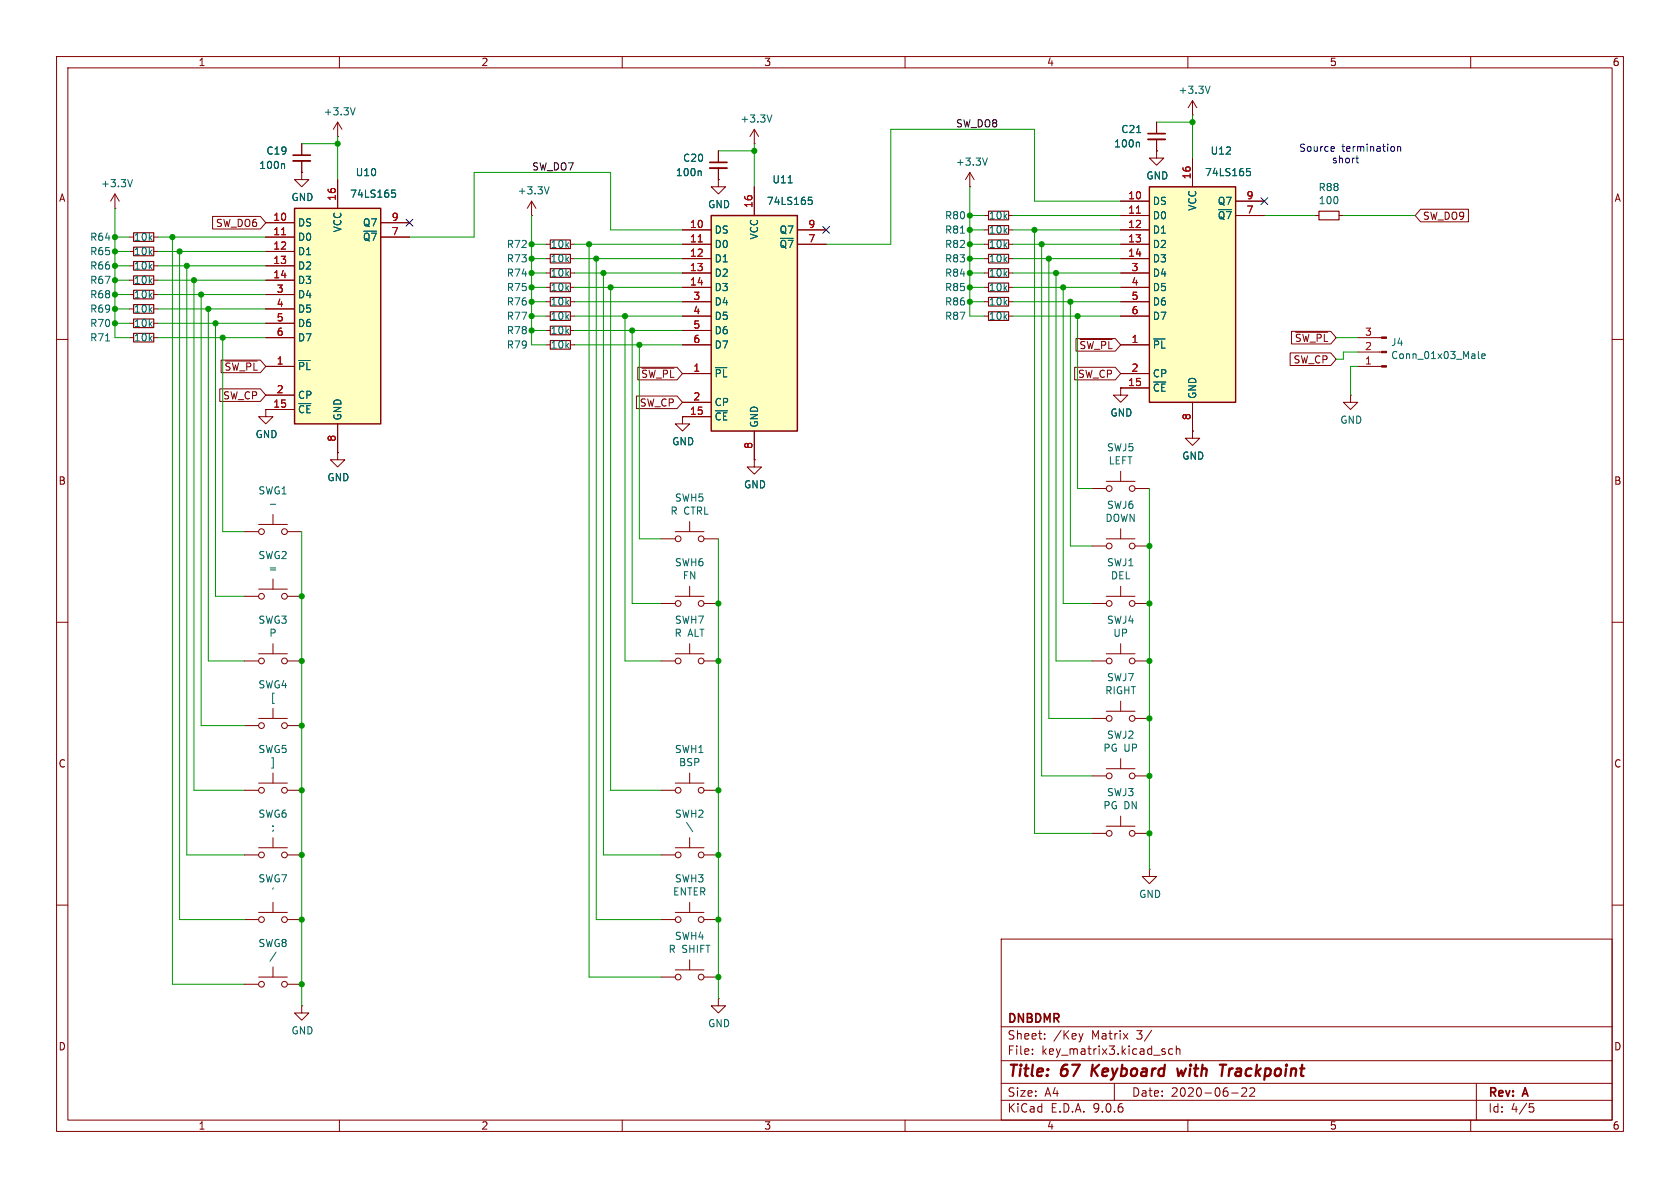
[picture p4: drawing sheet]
<svg xmlns="http://www.w3.org/2000/svg" width="297mm" height="210mm" viewBox="0 0 297 210" stroke-linecap="round" stroke-linejoin="round" font-family="sans-serif">
<g fill="none" stroke="#840000" stroke-width=".18">
<path d="M10 10h277v190h-277zM12 12h273v186h-273zM60 10v2M110 10v2M160 10v2M210 10v2M260 10v2M127 31.8v1.2h1.3l-1.3 1.3-1.3-1.3h1.3M127 31.8h.1M232.4 38.1h.8M236.7 38.1h.8M96.5 55.9h.8"/>
<path d="M96.5 58.4h.8M96.5 53.3h.8M100.8 55.9h.8M100.8 58.4h.8M100.8 53.3h.8M240 59.7h4.2M10 60h2M120.6 73.7v1.2h1.3l-1.3 1.3-1.2-1.3h1.2M120.6 73.7h.1M198.1 68.6v1.3h1.3l-1.3 1.2-1.3-1.2h1.3M198.1 68.6h.1M210.8 76.2v1.3h1.3l-1.3 1.2-1.3-1.2h1.3"/>
<path d="M210.8 76.2h.1M238.8 69.9v1.2h1.2l-1.2 1.3-1.3-1.3h1.3M238.8 69.9h.1M240 64.8h4.2M240 62.2h4.2M285 60h2M59.7 80v1.3h1.3l-1.3 1.3-1.3-1.3h1.3M59.7 80h.1M116.8 95.3h2.6M119.4 94h5.1M121.9 92.2v1.8M124.5 95.3h2.5"/>
<path d="M10 110h2M116.8 106.7h2.6M116.8 116.8h2.6M119.4 105.4h5.1M119.4 115.6h5.1M121.9 103.6v1.8M121.9 113.8v1.8M124.5 106.7h2.5M124.5 116.8h2.5M285 110h2M10 160h2M177 166h108v32h-108z"/>
<path d="M285 160h2M60 198v2M110 198v2M160 198v2M177 194.5h108M177 191.5h108M177 187.5h108M177 181.5h108M182.5 186.3v.1M182.5 185.5v.1M184.7 183.6v.1M184.7 182.8v.1"/>
<path d="M191.5 182.7l-.4 1M197 191.5v3M205.6 185.9l.4 .1v.2l-.2 .2h-.3M205.6 185.4l.4 .1M207.3 185.5l-.4-.1-.3 .3v.4l.1 .2h.6M208 185.5l.2-.1 .3 .1 .1 .9M208 184.9v1.5M210 198v2M217.7 193.2h1.2M220.3 192.4v.5l-.8 .9h.9M221.7 192.4v.5l-.8 .9h.9M260 198v2"/>
<path d="M261 191.5v6.5M270.4 195.1h.7M270.5 195.7h.4l.3 .3-.2 .5-.5 .1"/>
<circle cx="119.9" cy="95.3" r=".51"/>
<circle cx="124" cy="95.3" r=".51"/>
<circle cx="119.9" cy="116.8" r=".51"/>
<circle cx="119.9" cy="106.7" r=".51"/>
<circle cx="124" cy="116.8" r=".51"/>
<circle cx="124" cy="106.7" r=".51"/>
</g>
<path d="M193.2 188.2l-.3 2M194.3 188.2l-1.3 1.2M208.1 188.9l.2 1.3 .5-.9 .3 .9 .6-1.3M215.6 188.2h1.2M217.4 188.9l-.2 1.3M217.8 188.9l-.5 .4" fill="none" stroke="#840000" stroke-width=".4"/>
<path d="M233.2 37.3h3.5v1.6h-3.5zM97.3 55.1h3.5v1.5h-3.5zM97.3 57.7h3.5v1.5h-3.5zM97.3 52.6h3.5v1.5h-3.5z" fill="none" stroke="#840000" stroke-width=".2"/>
<g fill="#840000" stroke="#840000" stroke-width=".18">
<path d="M244.2 64.6h.9v.3h-.9z"/>
<path d="M244.2 62.1h.9v.3h-.9z"/>
<path d="M244.2 59.6h.9v.2h-.9z"/>
</g>
<path d="M261.4 62.1v1.1l.1 .2M262 63l.6-.2-.1-.2-.4-.1-.1 .2v.6h.5" fill="none" stroke="#006464" stroke-width=".18"/>
<path d="M125.7 38.1h15.3v38.1h-15.3z" fill="#ffffc2"/>
<path d="M125.7 38.1h15.3v38.1h-15.3z" fill="none" stroke="#840000" stroke-width=".25"/>
<g fill="none" stroke="#840000" stroke-width=".18">
<path d="M210.8 17.8l-.7 1.3M210.8 17.8l.8 1.3M210.8 17.8v2.5M20.3 36.8h.1M20.3 34.3l-.7 1.3M20.3 34.3l.8 1.3M20.3 34.3v2.5M127 26.7v2M127 29.7v2.1M133.3 25.4h.1M133.3 22.9v2.5M133.3 33v5.1"/>
<path d="M133.3 22.9l-.7 1.2M133.3 22.9l.8 1.2M204.5 26.7v1.2h1.2l-1.2 1.3-1.3-1.3h1.3M204.5 26.7h.1M204.5 21.6v2M204.5 24.6v2.1M210.8 20.3h.1M22.9 59.7h.7M22.9 52.1h.7M22.9 49.5h.7M22.9 47h.7M22.9 57.2h.7"/>
<path d="M22.9 54.6h.7M22.9 41.9h.7M22.9 44.5h.7M27.2 59.7h.7M27.2 52.1h.7M27.2 49.5h.7M27.2 47h.7M27.2 57.2h.7M27.2 54.6h.7M27.2 41.9h.7M27.2 44.5h.7M96.5 43.2h.8"/>
<path d="M96.5 45.7h.8M96.5 48.3h.8M96.5 50.8h.8M100.8 43.2h.8M100.8 45.7h.8M100.8 48.3h.8M100.8 50.8h.8M120.6 40.6h5.1M120.6 43.2h5.1M120.6 45.7h5.1M120.6 48.3h5.1M120.6 50.8h5.1"/>
<path d="M120.6 53.3h5.1M120.6 55.9h5.1M120.6 58.4h5.1M141 40.6h5M141 43.2h5M47 72.4v1.3h1.3l-1.3 1.2-1.3-1.2h1.3M47 72.4h.1M96.5 61h.8M100.8 61h.8M120.6 61h5.1M120.6 66h5.1M120.6 71.1h5.1"/>
<path d="M120.6 73.7h5.1M133.3 76.2v5.1M43.2 94h2.5M45.7 92.7h5.1M48.3 90.9v1.8M50.8 94h2.5M133.3 81.3v1.3h1.3l-1.3 1.2-1.2-1.2h1.2M133.3 81.3h.1M193 86.4h2.6M193 96.5h2.6M195.6 85.1h5.1M195.6 95.3h5.1"/>
<path d="M198.1 83.3v1.8M198.1 93.5v1.8M200.7 86.4h2.5M200.7 96.5h2.5M193 106.7h2.6M193 116.8h2.6M195.6 105.4h5.1M195.6 115.6h5.1M198.1 103.6v1.8M198.1 113.8v1.8M200.7 106.7h2.5M200.7 116.8h2.5"/>
<path d="M193 137.2h2.6M193 127h2.6M195.6 135.9h5.1M195.6 125.7h5.1M198.1 124v1.7M198.1 134.1v1.8M200.7 137.2h2.5M200.7 127h2.5M193 147.3h2.6M195.6 146.1h5.1M198.1 144.3v1.8M200.7 147.3h2.5"/>
<path d="M203.2 153.7v1.2h1.3l-1.3 1.3-1.3-1.3h1.3M203.2 153.7h.1"/>
<circle cx="46.2" cy="94" r=".51"/>
<circle cx="50.3" cy="94" r=".51"/>
<circle cx="196.1" cy="96.5" r=".51"/>
<circle cx="196.1" cy="86.4" r=".51"/>
<circle cx="200.2" cy="86.4" r=".51"/>
<circle cx="200.2" cy="96.5" r=".51"/>
<circle cx="196.1" cy="106.7" r=".51"/>
<circle cx="196.1" cy="116.8" r=".51"/>
<circle cx="200.2" cy="106.7" r=".51"/>
<circle cx="200.2" cy="116.8" r=".51"/>
<circle cx="196.1" cy="127" r=".51"/>
<circle cx="196.1" cy="137.2" r=".51"/>
<circle cx="200.2" cy="127" r=".51"/>
<circle cx="200.2" cy="137.2" r=".51"/>
<circle cx="196.1" cy="147.3" r=".51"/>
<circle cx="200.2" cy="147.3" r=".51"/>
</g>
<path d="M123.4 42.8h.8" fill="none" stroke="#a90000" stroke-width=".18"/>
<path d="M213.9 15.2l-.4 1.3M23.4 31.7l-.4 1.3M123.8 30.2l.2 .2v.7M136.5 20.3l-.5 1.3M139.3 32.3h.8M142.9 34.9h.6M143.1 35.4h.3l.2 .2-.1 .4-.4 .1M201 23.4h.7M201.3 25.1l.1 .2v.7M18.7 60.3h.7M126.5 65h2M47.8 89.1h.9" fill="none" stroke="#006464" stroke-width=".18"/>
<g fill="none" stroke="#840000" stroke-width=".2">
<path d="M23.6 58.9h3.6v1.6h-3.6zM23.6 51.3h3.6v1.5h-3.6zM23.6 48.8h3.6v1.5h-3.6zM23.6 46.2h3.6v1.6h-3.6zM23.6 56.4h3.6v1.5h-3.6zM23.6 53.8h3.6v1.6h-3.6zM23.6 41.1h3.6v1.6h-3.6zM23.6 43.7h3.6v1.5h-3.6zM97.3 45h3.5v1.5h-3.5zM97.3 47.5h3.5v1.5h-3.5zM97.3 50h3.5v1.6h-3.5zM97.3 42.4h3.5v1.5h-3.5z"/>
<path d="M97.3 60.2h3.5v1.5h-3.5z"/>
</g>
<path d="M125.5 28.7h3M202.9 23.6h3.1" fill="none" stroke="#840000" stroke-width=".3"/>
<path d="M125.5 29.7h3M202.9 24.6h3.1" fill="none" stroke="#840000" stroke-width=".33"/>
<path d="M203.2 33h15.2v38.1h-15.2z" fill="#ffffc2"/>
<path d="M203.2 33h15.2v38.1h-15.2z" fill="none" stroke="#840000" stroke-width=".25"/>
<g fill="none" stroke="#840000" stroke-width=".18">
<path d="M53.3 30.5v1.3h1.3l-1.3 1.2-1.2-1.2h1.2M53.3 30.5h.1M53.3 25.4v2M53.3 28.4v2.1M59.7 24.1h.1M59.7 21.6l-.8 1.3M59.7 21.6l.8 1.3M59.7 21.6v2.5M94 38.1h.1M94 35.6l-.8 1.2M94 35.6l.7 1.2M94 35.6v2.5"/>
<path d="M171.4 33h.1M171.4 30.5l-.7 1.3M171.4 30.5l.8 1.3M171.4 30.5v2.5M174 38.1h.8M178.3 38.1h.8M198.1 35.6h5.1M198.1 38.1h5.1M210.8 27.9v5.1M218.4 35.6h5.1M218.4 38.1h5.1M174 40.6h.8"/>
<path d="M174 43.2h.8M174 45.7h.8M174 48.3h.8M174 50.8h.8M174 53.3h.8M174 55.9h.8M178.3 40.6h.8M178.3 43.2h.8M178.3 45.7h.8M178.3 48.3h.8M178.3 50.8h.8M178.3 53.3h.8"/>
<path d="M178.3 55.9h.8M198.1 40.6h5.1M198.1 43.2h5.1M198.1 45.7h5.1M198.1 48.3h5.1M198.1 50.8h5.1M198.1 53.3h5.1M198.1 55.9h5.1M198.1 61h5.1M198.1 66h5.1M198.1 68.6h5.1M210.8 71.1v5.1"/>
<path d="M43.2 116.8h2.5M43.2 105.4h2.5M45.7 115.6h5.1M45.7 104.1h5.1M48.3 102.4v1.7M48.3 113.8v1.8M50.8 116.8h2.5M50.8 105.4h2.5M43.2 128.3h2.5M43.2 139.7h2.5M45.7 127h5.1M45.7 138.4h5.1"/>
<path d="M48.3 125.2v1.8M48.3 136.7v1.7M50.8 128.3h2.5M50.8 139.7h2.5M116.8 139.7h2.6M119.4 138.4h5.1M121.9 136.7v1.7M124.5 139.7h2.5M43.2 151.1h2.5M45.7 149.9h5.1M48.3 148.1v1.8M48.3 159.5v1.8"/>
<path d="M50.8 151.1h2.5M116.8 151.1h2.6M119.4 149.9h5.1M121.9 148.1v1.8M121.9 159.5v1.8M124.5 151.1h2.5M43.2 162.6h2.5M43.2 174h2.5M45.7 161.3h5.1M45.7 172.7h5.1M48.3 170.9v1.8M50.8 162.6h2.5"/>
<path d="M50.8 174h2.5M53.3 177.8v1.3h1.3l-1.3 1.2-1.2-1.2h1.2M53.3 177.8h.1M116.8 162.6h2.6M116.8 172.7h2.6M119.4 161.3h5.1M119.4 171.5h5.1M121.9 169.7v1.8M124.5 162.6h2.5M124.5 172.7h2.5M127 176.5v1.3h1.3l-1.3 1.3-1.3-1.3h1.3M127 176.5h.1"/>
<circle cx="46.2" cy="105.4" r=".51"/>
<circle cx="46.2" cy="116.8" r=".51"/>
<circle cx="50.3" cy="105.4" r=".51"/>
<circle cx="50.3" cy="116.8" r=".51"/>
<circle cx="46.2" cy="128.3" r=".51"/>
<circle cx="46.2" cy="139.7" r=".51"/>
<circle cx="50.3" cy="128.3" r=".51"/>
<circle cx="50.3" cy="139.7" r=".51"/>
<circle cx="119.9" cy="139.7" r=".51"/>
<circle cx="124" cy="139.7" r=".51"/>
<circle cx="46.2" cy="151.1" r=".51"/>
<circle cx="50.3" cy="151.1" r=".51"/>
<circle cx="119.9" cy="151.1" r=".51"/>
<circle cx="124" cy="151.1" r=".51"/>
<circle cx="46.2" cy="174" r=".51"/>
<circle cx="46.2" cy="162.6" r=".51"/>
<circle cx="50.3" cy="162.6" r=".51"/>
<circle cx="50.3" cy="174" r=".51"/>
<circle cx="119.9" cy="162.6" r=".51"/>
<circle cx="119.9" cy="172.7" r=".51"/>
<circle cx="124" cy="162.6" r=".51"/>
<circle cx="124" cy="172.7" r=".51"/>
</g>
<path d="M200.9 37.7h.7" fill="none" stroke="#a90000" stroke-width=".18"/>
<path d="M62.8 19l-.4 1.3M50.1 28.9l.2 .2v.7M97.1 33l-.4 1.3M174.6 27.9l-.5 1.3M220.4 29.8h.6M220.5 30.3h.3l.3 .2-.1 .4-.5 .2M169.8 41.2h.7M203.9 59.9h2.1M48.8 168.3l-1.1 1.6" fill="none" stroke="#006464" stroke-width=".18"/>
<path d="M51.8 27.4h3.1" fill="none" stroke="#840000" stroke-width=".3"/>
<path d="M51.8 28.4h3.1" fill="none" stroke="#840000" stroke-width=".33"/>
<path d="M174.8 37.3h3.5v1.6h-3.5zM174.8 39.9h3.5v1.5h-3.5zM174.8 52.6h3.5v1.5h-3.5zM174.8 50h3.5v1.6h-3.5zM174.8 47.5h3.5v1.5h-3.5zM174.8 45h3.5v1.5h-3.5zM174.8 42.4h3.5v1.5h-3.5zM174.8 55.1h3.5v1.5h-3.5z" fill="none" stroke="#840000" stroke-width=".2"/>
<path d="M52.1 36.8h15.2v38.1h-15.2z" fill="#ffffc2"/>
<path d="M52.1 36.8h15.2v38.1h-15.2z" fill="none" stroke="#840000" stroke-width=".25"/>
<g fill="none" stroke="#840000" stroke-width=".18">
<path d="M37.6 38.3h8.4l1 1.1-1 1.1h-8.4zM47 39.4h5.1M53.3 30.5h.1M53.3 25.4v2M53.3 28.4v2.1M59.7 31.8v5M67.3 39.4h5.1M127 31.8h.1M127 26.7v2M127 29.7v2.1M133.3 33v5.1M198.1 35.6h5.1"/>
<path d="M198.1 38.1h5.1M204.5 26.7h.1M204.5 21.6v2M204.5 24.6v2.1M210.8 27.9v5.1M218.4 35.6h5.1M218.4 38.1h5.1M251.1 37h8.5v2.2h-8.5l-.9-1.1zM47 41.9h5.1M47 44.5h5.1M47 47h5.1M47 49.5h5.1"/>
<path d="M47 52.1h5.1M47 54.6h5.1M47 57.2h5.1M47 59.7h5.1M67.3 41.9h5.1M120.6 40.6h5.1M120.6 43.2h5.1M120.6 45.7h5.1M120.6 48.3h5.1M120.6 50.8h5.1M120.6 53.3h5.1M120.6 55.9h5.1"/>
<path d="M120.6 58.4h5.1M141 40.6h5M141 43.2h5M190.2 59.8h7l.9 1.2-.9 1.1h-7zM198.1 40.6h5.1M198.1 43.2h5.1M198.1 45.7h5.1M198.1 48.3h5.1M198.1 50.8h5.1M198.1 53.3h5.1M198.1 55.9h5.1M228.3 58.6h7l.9 1.1-.9 1.1h-7z"/>
<path d="M229.1 58.7h5.6M38.9 68.7h7.1l1 1.2-1 1.1h-7.1zM39.1 63.7h6.9l1 1.1-1 1.1h-6.9zM39.8 63.8h5.7M47 72.4h.1M47 64.8h5.1M47 69.9h5.1M47 72.4h5.1M59.7 74.9v5.1M112.5 70h7.2l.9 1.1-.9 1.1h-7.2zM112.8 64.9h6.9l.9 1.1-.9 1.2h-6.9zM113.5 65.1h5.7"/>
<path d="M120.6 73.7h.1M120.6 61h5.1M120.6 66h5.1M120.6 71.1h5.1M120.6 73.7h5.1M133.3 76.2v5.1M190 64.9h7.2l.9 1.1-.9 1.2h-7.2zM191 60h5.6M198.1 68.6h.1M198.1 61h5.1M198.1 66h5.1M198.1 68.6h5.1"/>
<path d="M210.8 76.2h.1M210.8 71.1v5.1M228.1 62.4h7.2l.9 1.1-.9 1.1h-7.2zM59.7 80h.1M133.3 81.3h.1"/>
</g>
<path d="M200.9 37.7h.7M49.8 41.5h.7M123.4 42.8h.8" fill="none" stroke="#a90000" stroke-width=".18"/>
<g fill="none" stroke="#006464" stroke-width=".18">
<path d="M50.1 28.9l.2 .2v.7M69.3 33.6h.6M69.4 34.1h.3l.2 .2v.4l-.5 .2M123.8 30.2l.2 .2v.7M139.3 32.3h.8M142.9 34.9h.6M143.1 35.4h.3l.2 .2-.1 .4-.4 .1M201 23.4h.7M201.3 25.1l.1 .2v.7M220.4 29.8h.6M220.5 30.3h.3l.3 .2-.1 .4-.5 .2M203.9 59.9h2.1"/>
<path d="M52.8 63.7h2M126.5 65h2"/>
</g>
<g fill="none" stroke="#009600" stroke-width=".18">
<path d="M20.3 36.8v22.9h2.6M53.3 25.4h6.4M59.7 24.1v7.7M94 38.1v22.9h2.5M127 26.7h6.3M133.3 25.4v7.6M171.4 33v22.9h2.6M171.4 38.1h2.6M179.1 38.1h19M198.1 35.6h-15.2v-12.7h-25.4v20.3h-11.5M204.5 21.6h6.3M210.8 20.3v7.6"/>
<path d="M223.5 38.1h8.9M237.5 38.1h12.7M20.3 54.6h2.6M20.3 52.1h2.6M20.3 49.5h2.6M20.3 57.2h2.6M20.3 44.5h2.6M20.3 41.9h2.6M20.3 47h2.6M27.9 54.6h19.1M27.9 59.7h19.1M27.9 52.1h19.1"/>
<path d="M27.9 49.5h19.1M27.9 57.2h19.1M27.9 44.5h19.1M27.9 41.9h19.1M27.9 47h19.1M30.5 41.9v132.1h12.7M31.7 44.5v118.1h11.5M33 47v104.1h10.2M34.3 49.5v90.2h8.9M35.6 52.1v76.2h7.6M36.8 54.6v62.2h6.4M38.1 57.2v48.2h5.1"/>
<path d="M39.4 59.7v34.3h3.8M94 58.4h2.5M94 48.3h2.5M94 45.7h2.5M94 43.2h2.5M94 53.3h2.5M94 55.9h2.5M94 50.8h2.5M101.6 58.4h19M101.6 48.3h19M101.6 45.7h19M101.6 43.2h19"/>
<path d="M101.6 53.3h19M101.6 55.9h19M101.6 50.8h19M104.1 43.2v129.5h12.7M105.4 45.7v116.9h11.4M106.7 48.3v102.8h10.1M107.9 50.8v88.9h8.9M110.5 55.9v60.9h6.3M111.8 58.4v48.3h5M120.6 40.6h-12.7v-10.1h-24.1v11.4h-11.4M171.4 48.3h2.6M171.4 45.7h2.6"/>
<path d="M171.4 40.6h2.6M171.4 43.2h2.6M171.4 53.3h2.6M171.4 50.8h2.6M179.1 48.3h19M179.1 45.7h19M179.1 40.6h19M179.1 43.2h19M179.1 53.3h19M179.1 55.9h19M179.1 50.8h19M182.9 40.6v106.7h10.1"/>
<path d="M184.1 43.2v94h8.9M185.4 45.7v81.3h7.6M186.7 48.3v68.5h6.3M188 50.8v55.9h5M189.2 53.3v43.2h3.8M190.5 55.9v30.5h2.5M236.2 59.7h3.8M101.6 61h19M113 61v34.3h3.8M240 62.2h-2.5v1.3h-1.3M240 64.8h-1.2v5.1M53.3 94v83.8"/>
<path d="M127 95.3v81.2M203.2 86.4v67.3"/>
</g>
<path d="M71.8 38.8l1.2 1.2M73 38.8l-1.2 1.2M222.9 35l1.2 1.2M224.1 35l-1.2 1.2M145.4 40l1.3 1.2M146.7 40l-1.3 1.2" fill="none" stroke="#000084" stroke-width=".18"/>
<path d="M236.2 28l-.3-.1-.2 .3 .6 .4M236.3 28.6l-.2 .2-.4-.1M247.1 25.9v.9M247.1 26l.2-.1 .3 .1v.8" fill="none" stroke="#0000c2" stroke-width=".18"/>
<g fill="#009600" stroke="#009600" stroke-width=".18">
<circle cx="171.4" cy="45.7" r=".46"/>
<circle cx="171.4" cy="48.3" r=".46"/>
<circle cx="171.4" cy="40.6" r=".46"/>
<circle cx="171.4" cy="38.1" r=".46"/>
<circle cx="59.7" cy="25.4" r=".46"/>
<circle cx="94" cy="43.2" r=".46"/>
<circle cx="94" cy="50.8" r=".46"/>
<circle cx="94" cy="53.3" r=".46"/>
<circle cx="94" cy="48.3" r=".46"/>
<circle cx="94" cy="45.7" r=".46"/>
<circle cx="94" cy="58.4" r=".46"/>
<circle cx="107.9" cy="50.8" r=".46"/>
<circle cx="188" cy="50.8" r=".46"/>
<circle cx="189.2" cy="53.3" r=".46"/>
<circle cx="186.7" cy="48.3" r=".46"/>
<circle cx="185.4" cy="45.7" r=".46"/>
<circle cx="184.1" cy="43.2" r=".46"/>
<circle cx="182.9" cy="40.6" r=".46"/>
<circle cx="210.8" cy="21.6" r=".46"/>
<circle cx="203.2" cy="127" r=".46"/>
<circle cx="203.2" cy="106.7" r=".46"/>
<circle cx="203.2" cy="116.8" r=".46"/>
<circle cx="203.2" cy="137.2" r=".46"/>
<circle cx="203.2" cy="147.3" r=".46"/>
<circle cx="203.2" cy="96.5" r=".46"/>
<circle cx="171.4" cy="43.2" r=".46"/>
<circle cx="171.4" cy="53.3" r=".46"/>
<circle cx="171.4" cy="50.8" r=".46"/>
<circle cx="133.3" cy="26.7" r=".46"/>
<circle cx="106.7" cy="48.3" r=".46"/>
<circle cx="104.1" cy="43.2" r=".46"/>
<circle cx="105.4" cy="45.7" r=".46"/>
<circle cx="190.5" cy="55.9" r=".46"/>
<circle cx="53.3" cy="139.7" r=".46"/>
<circle cx="53.3" cy="105.4" r=".46"/>
<circle cx="53.3" cy="128.3" r=".46"/>
<circle cx="53.3" cy="116.8" r=".46"/>
<circle cx="127" cy="116.8" r=".46"/>
<circle cx="127" cy="139.7" r=".46"/>
<circle cx="113" cy="61" r=".46"/>
<circle cx="111.8" cy="58.4" r=".46"/>
<circle cx="94" cy="55.9" r=".46"/>
<circle cx="110.5" cy="55.9" r=".46"/>
<circle cx="127" cy="106.7" r=".46"/>
<circle cx="38.1" cy="57.2" r=".46"/>
<circle cx="36.8" cy="54.6" r=".46"/>
<circle cx="30.5" cy="41.9" r=".46"/>
<circle cx="31.7" cy="44.5" r=".46"/>
<circle cx="35.6" cy="52.1" r=".46"/>
<circle cx="34.3" cy="49.5" r=".46"/>
<circle cx="33" cy="47" r=".46"/>
<circle cx="53.3" cy="174" r=".46"/>
<circle cx="53.3" cy="162.6" r=".46"/>
<circle cx="127" cy="162.6" r=".46"/>
<circle cx="127" cy="172.7" r=".46"/>
<circle cx="53.3" cy="151.1" r=".46"/>
<circle cx="127" cy="151.1" r=".46"/>
<circle cx="39.4" cy="59.7" r=".46"/>
<circle cx="20.3" cy="52.1" r=".46"/>
<circle cx="20.3" cy="54.6" r=".46"/>
<circle cx="20.3" cy="57.2" r=".46"/>
<circle cx="20.3" cy="41.9" r=".46"/>
<circle cx="20.3" cy="47" r=".46"/>
<circle cx="20.3" cy="49.5" r=".46"/>
<circle cx="20.3" cy="44.5" r=".46"/>
</g>
<g font-size="2.8" fill="#840000">
<text x="178" y="190.9">Title:</text>
<text x="187.7" y="190.9">67</text>
<text x="193.8" y="190.9">Keyboard</text>
<text x="209.8" y="190.9">with</text>
<text x="218.2" y="190.9">Trackpoint</text>
</g>
<g font-size="2.1" fill="#840000">
<text x="178" y="184">Sheet:</text>
<text x="178" y="181.2">DNBDMR</text>
<text x="186.2" y="184">/Key</text>
<text x="193" y="184">Matrix</text>
<text x="201.1" y="184">3/</text>
<text x="178" y="186.7">File:</text>
<text x="184.1" y="186.7">key_matrix3.kicad_sch</text>
<text x="178" y="196.9">KiCad</text>
<text x="178" y="194.1">Size:</text>
<text x="184.7" y="194.1">A4</text>
<text x="185.7" y="196.9">E.D.A.</text>
<text x="193.3" y="196.9">9.0.6</text>
<text x="200" y="194.1">Date:</text>
<text x="207" y="194.1">2020-06-22</text>
<text x="263" y="194.3">Rev:</text>
<text x="263" y="196.9">Id:</text>
<text x="267.1" y="196.9">4/5</text>
<text x="269.4" y="194.3">A</text>
</g>
<g font-size="1.8" fill="#840000">
<text x="35" y="11.9">1</text>
<text x="85" y="11.9">2</text>
<text x="135" y="11.9">3</text>
<text x="185" y="11.9">4</text>
<text x="235" y="11.9">5</text>
<text x="285" y="11.9">6</text>
<text x="10.3" y="35.9">A</text>
<text x="285.3" y="35.9">A</text>
<text x="38.1" y="40.3">SW_DO6</text>
<text x="251.5" y="39.1">SW_DO9</text>
<text x="39.6" y="65.7">~{SW_PL}</text>
<text x="190.7" y="61.9">~{SW_PL}</text>
<text x="228.6" y="64.5">SW_CP</text>
<text x="228.8" y="60.6">~{SW_PL}</text>
<text x="39.3" y="70.8">SW_CP</text>
<text x="113.3" y="67">~{SW_PL}</text>
<text x="190.5" y="67">SW_CP</text>
<text x="113" y="72.1">SW_CP</text>
<text x="10.3" y="85.9">B</text>
<text x="285.3" y="85.9">B</text>
<text x="10.3" y="135.9">C</text>
<text x="285.3" y="135.9">C</text>
<text x="10.3" y="185.9">D</text>
<text x="285.3" y="185.9">D</text>
<text x="35" y="199.9">1</text>
<text x="85" y="199.9">2</text>
<text x="135" y="199.9">3</text>
<text x="185" y="199.9">4</text>
<text x="235" y="199.9">5</text>
<text x="285" y="199.9">6</text>
</g>
<g font-size="1.8" fill="#006464">
<text x="208.3" y="16.8">+3.3V</text>
<text x="57.1" y="20.6">+3.3V</text>
<text x="130.8" y="21.9">+3.3V</text>
<text x="198.1" y="23.7">C21</text>
<text x="47" y="27.5">C19</text>
<text x="120.7" y="28.8">C20</text>
<text x="168.9" y="29.5">+3.3V</text>
<text x="196.9" y="26.3">100n</text>
<text x="213.9" y="27.5">U12</text>
<text x="17.8" y="33.3">+3.3V</text>
<text x="45.7" y="30.1">100n</text>
<text x="51.4" y="35.7">GND</text>
<text x="61.8" y="35.2">74LS165</text>
<text x="62.8" y="31.3">U10</text>
<text x="91.4" y="34.6">+3.3V</text>
<text x="119.4" y="31.3">100n</text>
<text x="136.5" y="32.6">U11</text>
<text x="202.6" y="31.9">GND</text>
<text x="212.9" y="31.3">74LS165</text>
<text x="233" y="34">R88</text>
<text x="52.6" y="40.2">DS</text>
<text x="60.6" y="41.2" transform="rotate(-90 60.6 41.2)">VCC</text>
<text x="64.1" y="40.2">Q7</text>
<text x="125.1" y="37">GND</text>
<text x="126.2" y="41.5">DS</text>
<text x="135.5" y="36.4">74LS165</text>
<text x="137.7" y="41.5">Q7</text>
<text x="167" y="39">R80</text>
<text x="167" y="41.5">R81</text>
<text x="174.7" y="39">10k</text>
<text x="174.7" y="41.5">10k</text>
<text x="203.7" y="36.4">DS</text>
<text x="203.7" y="39">D0</text>
<text x="203.7" y="41.5">D1</text>
<text x="211.7" y="37.4" transform="rotate(-90 211.7 37.4)">VCC</text>
<text x="215.2" y="36.4">Q7</text>
<text x="215.2" y="39">~{Q7}</text>
<text x="233" y="36.3">100</text>
<text x="15.8" y="47.9">R66</text>
<text x="15.8" y="42.8">R64</text>
<text x="15.8" y="45.3">R65</text>
<text x="23.6" y="47.9">10k</text>
<text x="23.6" y="42.8">10k</text>
<text x="23.6" y="45.3">10k</text>
<text x="52.6" y="42.8">D0</text>
<text x="52.6" y="45.3">D1</text>
<text x="52.6" y="47.9">D2</text>
<text x="64.1" y="42.8">~{Q7}</text>
<text x="89.5" y="46.6">R73</text>
<text x="89.5" y="44">R72</text>
<text x="97.2" y="46.6">10k</text>
<text x="97.2" y="44">10k</text>
<text x="126.2" y="44">D0</text>
<text x="126.2" y="46.6">D1</text>
<text x="134.2" y="42.4" transform="rotate(-90 134.2 42.4)">VCC</text>
<text x="137.7" y="44">~{Q7}</text>
<text x="167" y="46.6">R83</text>
<text x="167" y="44">R82</text>
<text x="174.7" y="46.6">10k</text>
<text x="174.7" y="44">10k</text>
<text x="203.7" y="44">D2</text>
<text x="203.7" y="46.6">D3</text>
<text x="15.8" y="52.9">R68</text>
<text x="15.8" y="50.4">R67</text>
<text x="23.6" y="52.9">10k</text>
<text x="23.6" y="50.4">10k</text>
<text x="52.6" y="50.4">D3</text>
<text x="52.6" y="52.9">D4</text>
<text x="89.5" y="49.1">R74</text>
<text x="89.5" y="51.7">R75</text>
<text x="97.2" y="49.1">10k</text>
<text x="97.2" y="51.7">10k</text>
<text x="126.2" y="49.1">D2</text>
<text x="126.2" y="51.7">D3</text>
<text x="167" y="51.7">R85</text>
<text x="167" y="49.1">R84</text>
<text x="174.7" y="51.7">10k</text>
<text x="174.7" y="49.1">10k</text>
<text x="203.7" y="49.1">D4</text>
<text x="203.7" y="51.7">D5</text>
<text x="15.8" y="58">R70</text>
<text x="15.8" y="55.5">R69</text>
<text x="23.6" y="58">10k</text>
<text x="23.6" y="55.5">10k</text>
<text x="52.6" y="55.5">D5</text>
<text x="52.6" y="58">D6</text>
<text x="89.5" y="56.7">R77</text>
<text x="89.5" y="59.3">R78</text>
<text x="89.5" y="54.2">R76</text>
<text x="97.2" y="56.7">10k</text>
<text x="97.2" y="59.3">10k</text>
<text x="97.2" y="54.2">10k</text>
<text x="126.2" y="54.2">D4</text>
<text x="126.2" y="56.7">D5</text>
<text x="126.2" y="59.3">D6</text>
<text x="167" y="54.2">R86</text>
<text x="167" y="56.7">R87</text>
<text x="174.7" y="54.2">10k</text>
<text x="174.7" y="56.7">10k</text>
<text x="203.7" y="54.2">D6</text>
<text x="203.7" y="56.7">D7</text>
<text x="15.8" y="60.6">R71</text>
<text x="23.6" y="60.6">10k</text>
<text x="52.6" y="60.6">D7</text>
<text x="52.6" y="65.6">~{PL}</text>
<text x="89.5" y="61.8">R79</text>
<text x="97.2" y="61.8">10k</text>
<text x="126.2" y="61.8">D7</text>
<text x="203.7" y="61.8">~{PL}</text>
<text x="245.8" y="61.4">J4</text>
<text x="245.8" y="63.7">Conn_01x03_Male</text>
<text x="52.6" y="70.7">CP</text>
<text x="126.2" y="66.9">~{PL}</text>
<text x="126.2" y="72">CP</text>
<text x="203.7" y="66.9">CP</text>
<text x="203.7" y="69.4">~{CE}</text>
<text x="211.7" y="70.6" transform="rotate(-90 211.7 70.6)">GND</text>
<text x="45.1" y="77.6">GND</text>
<text x="52.6" y="73.3">~{CE}</text>
<text x="60.6" y="74.4" transform="rotate(-90 60.6 74.4)">GND</text>
<text x="126.2" y="74.5">~{CE}</text>
<text x="134.2" y="75.7" transform="rotate(-90 134.2 75.7)">GND</text>
<text x="196.2" y="73.8">GND</text>
<text x="236.9" y="75.1">GND</text>
<text x="118.7" y="78.9">GND</text>
<text x="195.6" y="80">SWJ5</text>
<text x="195.9" y="82.3">LEFT</text>
<text x="208.9" y="81.5">GND</text>
<text x="45.6" y="87.6">SWG1</text>
<text x="57.8" y="85.3">GND</text>
<text x="119.2" y="88.9">SWH5</text>
<text x="131.4" y="86.5">GND</text>
<text x="118.4" y="91.2">R CTRL</text>
<text x="195.3" y="92.5">DOWN</text>
<text x="195.6" y="90.1">SWJ6</text>
<text x="45.6" y="99">SWG2</text>
<text x="47.4" y="101.3">=</text>
<text x="119.2" y="100.3">SWH6</text>
<text x="195.6" y="100.3">SWJ1</text>
<text x="120.6" y="102.6">FN</text>
<text x="196.3" y="102.6">DEL</text>
<text x="45.6" y="110.5">SWG3</text>
<text x="47.5" y="112.8">P</text>
<text x="119.2" y="112.8">R ALT</text>
<text x="119.2" y="110.5">SWH7</text>
<text x="195.6" y="110.5">SWJ4</text>
<text x="196.7" y="112.8">UP</text>
<text x="45.6" y="121.9">SWG4</text>
<text x="47.7" y="124.2">[</text>
<text x="195.3" y="122.9">RIGHT</text>
<text x="195.6" y="120.6">SWJ7</text>
<text x="195.6" y="130.8">SWJ2</text>
<text x="45.6" y="133.3">SWG5</text>
<text x="47.7" y="135.6">]</text>
<text x="119.2" y="133.3">SWH1</text>
<text x="119.9" y="135.6">BSP</text>
<text x="195" y="133.1">PG UP</text>
<text x="195" y="143.3">PG DN</text>
<text x="195.6" y="140.9">SWJ3</text>
<text x="45.6" y="144.8">SWG6</text>
<text x="47.9" y="147.1">;</text>
<text x="119.2" y="144.8">SWH2</text>
<text x="121.4" y="147.1">\</text>
<text x="45.6" y="156.2">SWG7</text>
<text x="47.9" y="158.5">'</text>
<text x="118.9" y="158.5">ENTER</text>
<text x="119.2" y="156.2">SWH3</text>
<text x="201.3" y="158.9">GND</text>
<text x="45.6" y="167.6">SWG8</text>
<text x="119.2" y="166.3">SWH4</text>
<text x="118.1" y="168.7">R SHIFT</text>
<text x="51.4" y="183.1">GND</text>
<text x="125.1" y="181.8">GND</text>
</g>
<g font-size="1.8" fill="#0f0f0f">
<text x="168.9" y="22.6">SW_DO8</text>
<text x="94" y="30.2">SW_DO7</text>
</g>
<g font-size="1.8" fill="#0000c2">
<text x="229.8" y="26.9">Source</text>
<text x="236.8" y="29">short</text>
<text x="237.4" y="26.9">termination</text>
</g>
<g font-size="1.8" fill="#a90000">
<text x="59.4" y="35.6" transform="rotate(-90 59.4 35.6)">16</text>
<text x="199.3" y="35.3">10</text>
<text x="210.6" y="31.8" transform="rotate(-90 210.6 31.8)">16</text>
<text x="220.3" y="35.3">9</text>
<text x="48.2" y="39.1">10</text>
<text x="48.2" y="41.7">11</text>
<text x="69.1" y="39.1">9</text>
<text x="69.1" y="41.7">7</text>
<text x="121.9" y="40.4">10</text>
<text x="133.1" y="36.9" transform="rotate(-90 133.1 36.9)">16</text>
<text x="142.8" y="40.4">9</text>
<text x="199.3" y="37.8">11</text>
<text x="199.3" y="40.4">12</text>
<text x="220.3" y="37.8">7</text>
<text x="48.2" y="44.2">12</text>
<text x="48.2" y="46.7">13</text>
<text x="121.9" y="42.9">11</text>
<text x="121.9" y="45.5">12</text>
<text x="142.8" y="42.9">7</text>
<text x="199.3" y="42.9">13</text>
<text x="199.3" y="45.5">14</text>
<text x="48.2" y="49.3">14</text>
<text x="48.8" y="51.8">3</text>
<text x="121.9" y="48">13</text>
<text x="121.9" y="50.5">14</text>
<text x="122.5" y="53.1">3</text>
<text x="200" y="48">3</text>
<text x="200" y="50.5">4</text>
<text x="200" y="53.1">5</text>
<text x="48.8" y="54.4">4</text>
<text x="48.8" y="56.9">5</text>
<text x="48.8" y="59.4">6</text>
<text x="122.5" y="55.6">4</text>
<text x="122.5" y="58.2">5</text>
<text x="200" y="55.6">6</text>
<text x="241.2" y="59.4">3</text>
<text x="48.8" y="64.5">1</text>
<text x="122.5" y="60.7">6</text>
<text x="122.5" y="65.8">1</text>
<text x="200" y="60.7">1</text>
<text x="200" y="65.8">2</text>
<text x="241.2" y="64.5">1</text>
<text x="241.2" y="62">2</text>
<text x="48.8" y="69.6">2</text>
<text x="122.5" y="70.9">2</text>
<text x="199.3" y="68.3">15</text>
<text x="48.2" y="72.1">15</text>
<text x="121.9" y="73.4">15</text>
<text x="210.6" y="74.4" transform="rotate(-90 210.6 74.4)">8</text>
<text x="59.4" y="78.2" transform="rotate(-90 59.4 78.2)">8</text>
<text x="133.1" y="79.4" transform="rotate(-90 133.1 79.4)">8</text>
</g>
</svg>
